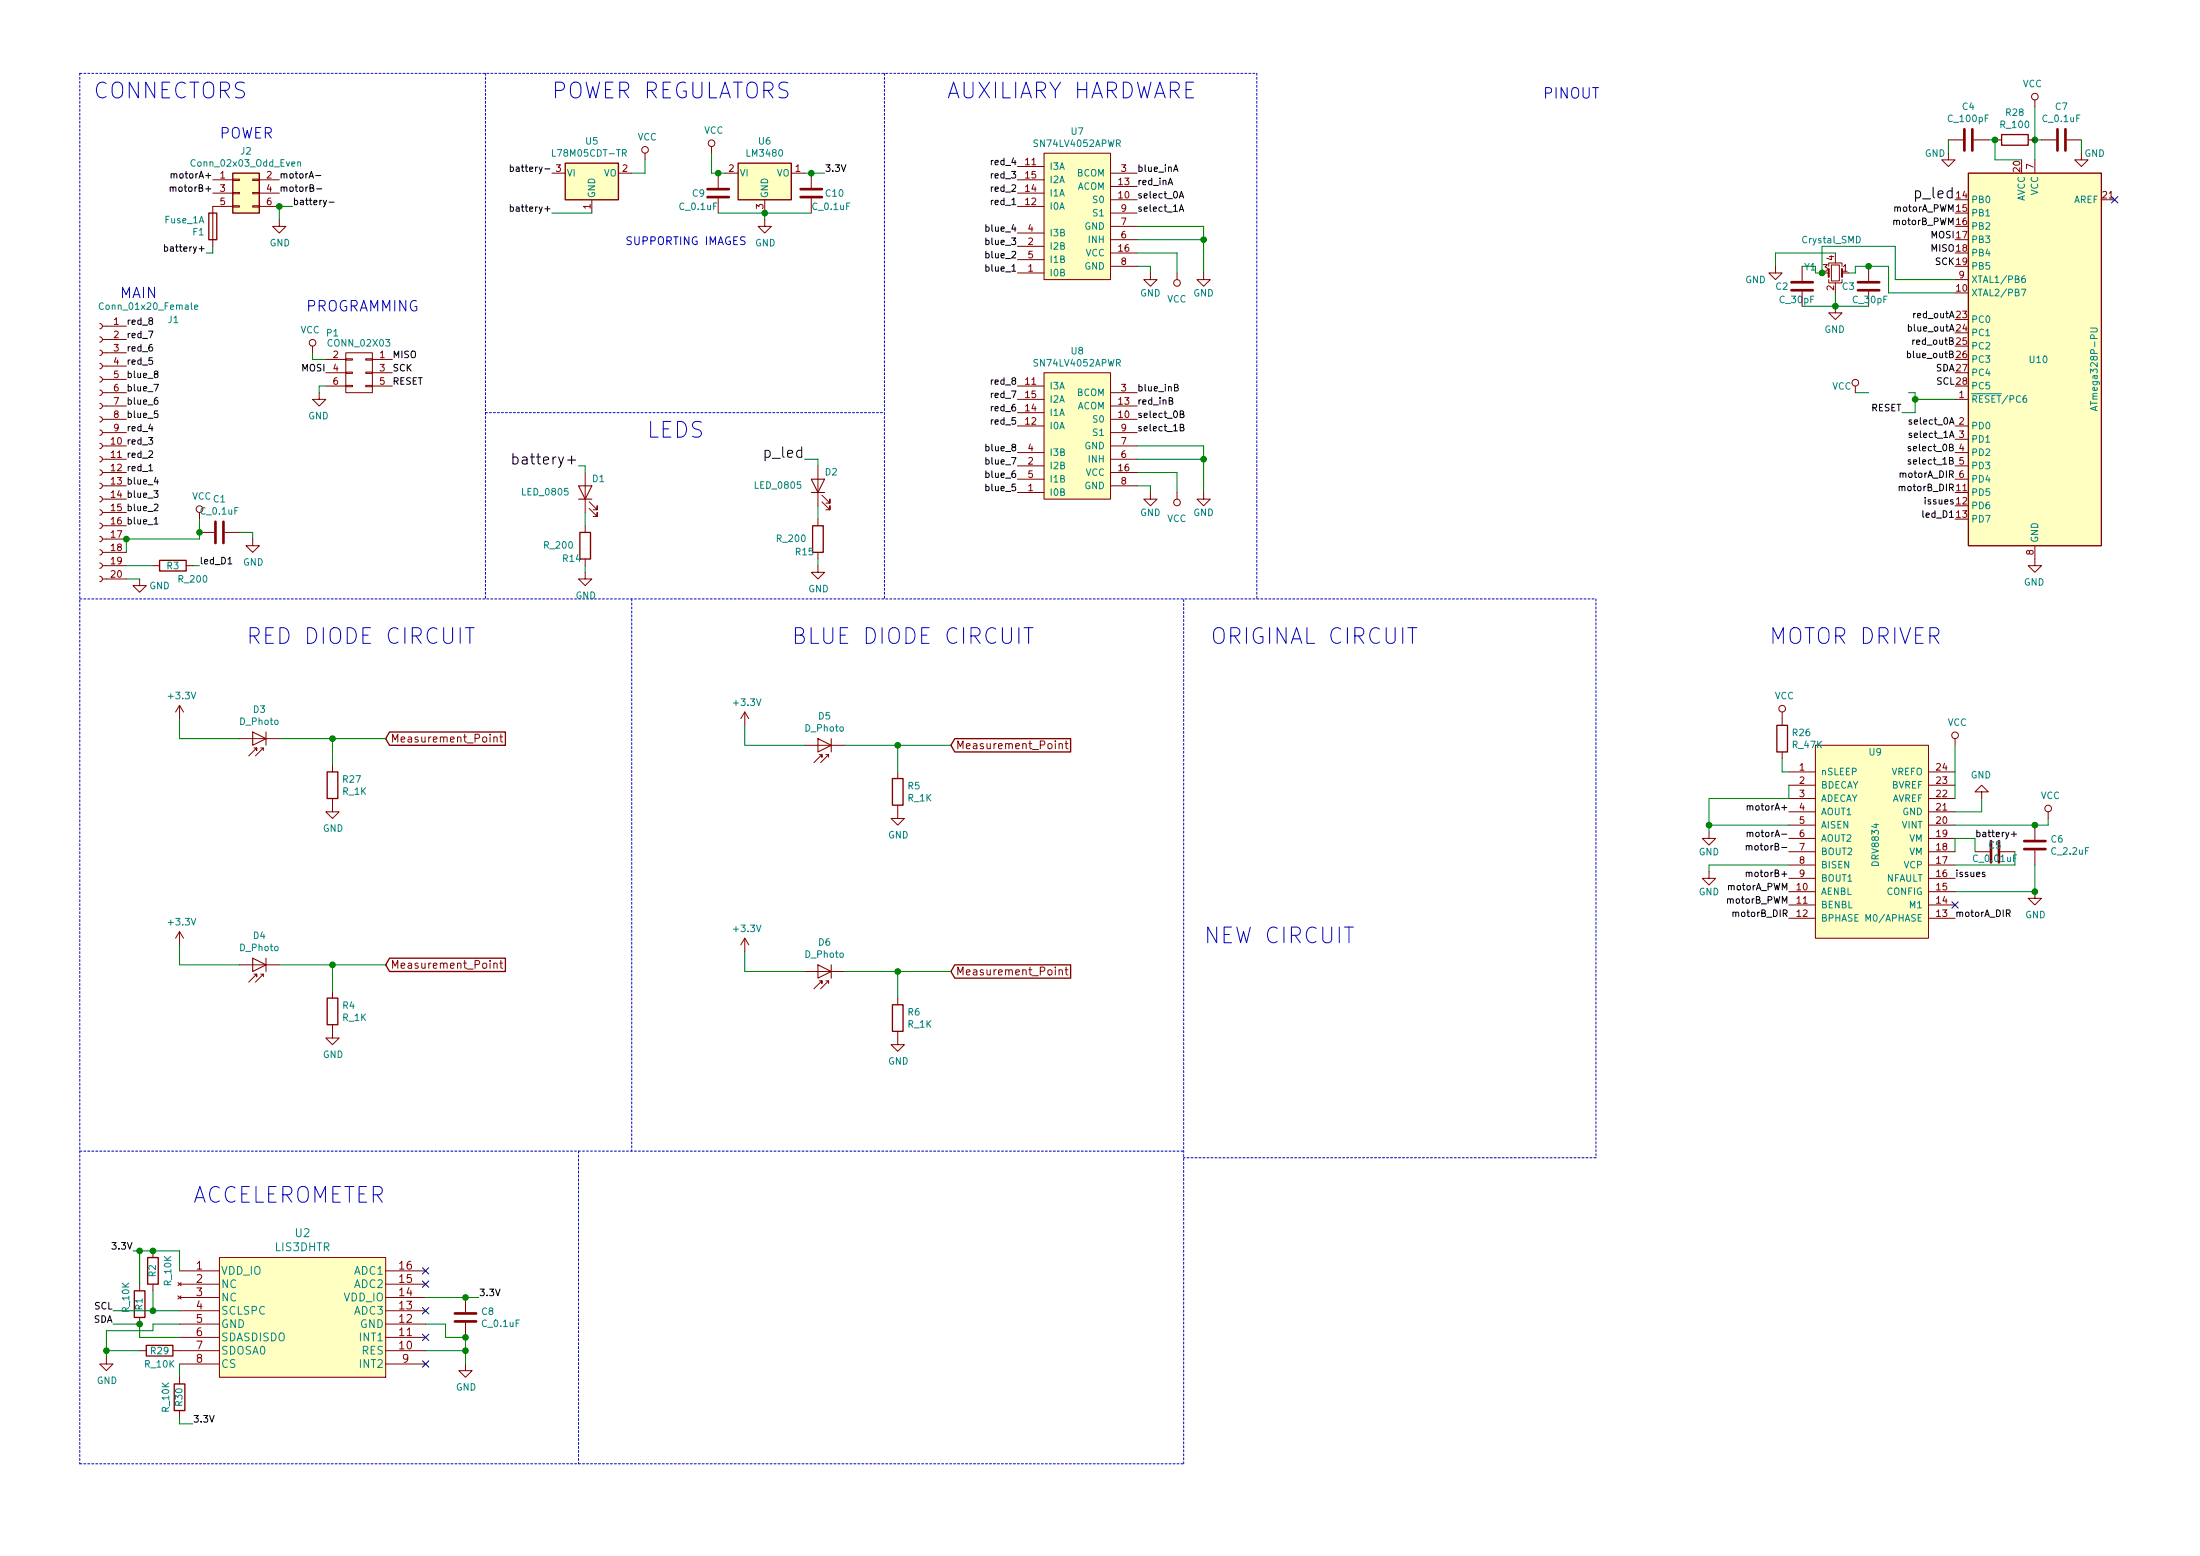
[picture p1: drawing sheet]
<svg xmlns="http://www.w3.org/2000/svg" width="420mm" height="297mm" viewBox="0 0 420 297" stroke-linecap="round" stroke-linejoin="round" font-family="sans-serif">
<g fill="#ffffc2" stroke="#ffffc2" stroke-width=".19">
<path d="M375.9 33.1h25.4v71.1h-25.4z"/>
<path d="M346.7 142.3h21.6v36.8h-21.6z"/>
<path d="M199.4 29.2h12.7v24.2h-12.7z"/>
<path d="M44.4 33.1h5.1v7.6h-5.1z"/>
<path d="M107.9 31.2h10.2v6.9h-10.2z"/>
<path d="M199.4 71.2h12.7v24.1h-12.7z"/>
<path d="M41.9 240.1h31.8v22.8h-31.8z"/>
<path d="M141 31.2h10.1v6.9h-10.1z"/>
</g>
<g fill="none" stroke="#840000" stroke-width=".25">
<path d="M44.4 33.1h5.1v7.6h-5.1zM107.9 31.2h10.2v6.9h-10.2zM141 31.2h10.1v6.9h-10.1zM375.9 33.1h25.4v71.1h-25.4zM382.3 25.7h5v2h-5zM39.9 40.7h1.5v5.1h-1.5zM30.5 107h5.1v2h-5.1zM110.7 101.6h2.1v5.1h-2.1zM155.2 100.4h2v5h-2zM74.4 139.7h22.1v2.6h-22.1l-.7-1.3zM339.3 138.5h2.1v5h-2.1zM62.5 147.4h2v5h-2z"/>
<path d="M170.4 148.6h2.1v5.1h-2.1zM182.3 141h22.2v2.5h-22.2l-.7-1.2zM62.5 190.5h2v5.1h-2zM74.4 182.9h22.1v2.6h-22.1l-.7-1.3zM170.4 191.8h2.1v5.1h-2.1zM182.3 184.2h22.2v2.5h-22.2l-.7-1.2zM25.7 246.4h2v5.1h-2zM27.9 256.8h5.1v2.1h-5.1zM28.2 240.1h2v5h-2zM33.3 264.2h2v5.1h-2z"/>
</g>
<g fill="none" stroke="#840000" stroke-width=".19">
<path d="M388.6 19.1v1.3M40.6 36.9h3.8M40.6 34.3h3.8M44.4 39.3h1.3v.2h-1.3zM44.4 36.7h1.3v.3h-1.3zM44.4 34.2h1.3v.3h-1.3zM44.4 39.4h-3.8v7.6M48.3 39.3h1.2v.2h-1.2zM48.3 36.7h1.2v.3h-1.2zM48.3 34.2h1.2v.3h-1.2zM49.5 39.4h3.8M49.5 36.9h3.8"/>
<path d="M49.5 34.3h3.8M105.4 33.1h2.5M113 38.1v2.6M118.1 33.1h2.5M123.2 29.2v1.3M135.9 28v1.2M137.2 33.1v2.8M137.2 37.9v2.8M138.4 33.1h2.6M146 38.1v2.6M151.1 33.1h2.6M154.9 33.1v2.8"/>
<path d="M154.9 37.9v2.8M194.3 31.8h5.1M194.3 39.4h5.1M194.3 36.9h5.1M194.3 34.3h5.1M199.4 29.2h12.7v24.2h-12.7zM212.1 38.1h5.1M212.1 35.6h5.1M212.1 33.1h5.1M372.1 29.2v1.3h-1.3l1.3 1.3 1.3-1.3h-1.3M372.1 26.7h2.8M376.9 26.7h2.8"/>
<path d="M381 26.7h1.3M387.3 26.7h1.3M388.6 30.5v2.6M389.9 26.7h2.8M394.7 26.7h2.8M397.5 29.2v1.3h-1.3l1.3 1.3 1.3-1.3h-1.3M53.3 41.9v1.3h1.3l-1.3 1.3-1.2-1.3h1.2M146 41.9v1.3h1.3l-1.3 1.3-1.2-1.3h1.2M194.3 52.1h5.1M194.3 47h5.1M194.3 44.5h5.1M194.3 49.6h5.1"/>
<path d="M212.1 48.3h5.1M212.1 45.8h5.1M212.1 43.2h5.1M212.1 50.8h5.1M212.1 40.7h5.1M219.7 52.1v1.3h1.3l-1.3 1.2-1.3-1.2h1.3M224.8 52.1v1.3M229.9 52.1v1.3h1.2l-1.2 1.2-1.3-1.2h1.3M339.1 50.8v1.3h-1.3l1.3 1.3 1.3-1.3h-1.3M344.2 50.8v2.8M344.2 55.7v2.8M349.2 53.4v.6h2.6v-.6"/>
<path d="M349.2 50.8v-.6h2.6v.6M349.8 50.6h1.5v3h-1.5zM350.5 58.5v1.2h-1.3l1.3 1.3 1.3-1.3h-1.3M356.9 50.8v2.8M356.9 55.7v2.8M373.4 53.4h2.5M19 79.5l.4 .2 .2 .2-.2 .5-.4 .2M19 77l.4 .1 .2 .3-.2 .4-.4 .2M19 74.5l.4 .1 .2 .3-.2 .4-.4 .2M19 71.9l.4 .1 .2 .3-.2 .5-.4 .1M19 69.4l.4 .1 .2 .3-.2 .4-.4 .2M19 66.8l.4 .2 .2 .2-.2 .5-.4 .2"/>
<path d="M19 64.3l.4 .1 .2 .3-.2 .4-.4 .2M19 61.8l.4 .1 .2 .3-.2 .4-.4 .2M19.6 77.5h4.5M19.6 75h4.5M19.6 72.4h4.5M19.6 69.9h4.5M19.6 67.3h4.5M19.6 64.8h4.5M19.6 62.3h4.5M59.7 66.1v1.2M61 75v1.2h-1.3l1.3 1.3 1.2-1.3h-1.2M62.2 68.6h3.8"/>
<path d="M62.2 71.2h3.8M62.2 73.7h3.8M66 67.3h5.1v7.7h-5.1zM66 73.6h1.3v.2h-1.3zM66 71h1.3v.3h-1.3zM66 68.5h1.3v.2h-1.3zM69.8 73.6h1.3v.2h-1.3zM69.8 71h1.3v.3h-1.3zM69.8 68.5h1.3v.2h-1.3zM71.1 68.6h3.8M71.1 71.2h3.8M71.1 73.7h3.8"/>
<path d="M194.3 76.2h5.1M194.3 73.7h5.1M194.3 78.8h5.1M199.4 71.2h12.7v24.1h-12.7zM212.1 77.5h5.1M212.1 75h5.1M354.3 73.7v1.3M373.4 76.2h2.5M19 99.9l.4 .1 .2 .3-.2 .4-.4 .2M19 97.3l.4 .1 .2 .3-.2 .5-.4 .1M19 94.8l.4 .1 .2 .3-.2 .4-.4 .2M19 92.2l.4 .2 .2 .2-.2 .5-.4 .2"/>
<path d="M19 89.7l.4 .1 .2 .3-.2 .4-.4 .2M19 87.2l.4 .1 .2 .3-.2 .4-.4 .2M19 84.6l.4 .1 .2 .3-.2 .5-.4 .1M19 82.1l.4 .1 .2 .3-.2 .4-.4 .2M19.6 97.8h4.5M19.6 95.3h4.5M19.6 92.7h4.5M19.6 90.2h4.5M19.6 87.7h4.5M19.6 85.1h4.5M19.6 82.6h4.5M19.6 80h4.5"/>
<path d="M38.1 97.8v1.3M111.8 90.2v7.6M112.5 97.1l1.5 1.5v-.8v.8h-.7M112.5 95.8l1.5 1.5v-.7v.7h-.7M156.2 88.9v7.7M156.2 99.1v1.3M157 95.8l1.5 1.5v-.7v.7h-.8M157 94.5l1.5 1.5v-.7v.7h-.8M194.3 81.3h5.1M194.3 86.4h5.1M194.3 88.9h5.1M194.3 91.5h5.1"/>
<path d="M194.3 94h5.1M212.1 92.7h5.1M212.1 90.2h5.1M212.1 87.7h5.1M212.1 85.1h5.1M212.1 82.6h5.1M212.1 80h5.1M219.7 94v1.3h1.3l-1.3 1.3-1.3-1.3h1.3M224.8 94v1.3M229.9 94v1.3h1.2l-1.2 1.3-1.3-1.3h1.3M373.4 81.3h2.5M373.4 83.9h2.5"/>
<path d="M373.4 86.4h2.5M373.4 88.9h2.5M373.4 91.5h2.5M19 110l.4 .1 .2 .3-.2 .5-.4 .1M19 107.5l.4 .1 .2 .3-.2 .4-.4 .2M19 104.9l.4 .2 .2 .2-.2 .5-.4 .2M19 102.4l.4 .1 .2 .3-.2 .4-.4 .2M19.6 108h4.5M19.6 110.5h4.5M19.6 105.4h4.5M19.6 102.9h4.5M19.6 100.4h4.5"/>
<path d="M26.7 110.5v1.3h1.2l-1.2 1.3-1.3-1.3h1.3M29.2 108h1.3M35.6 108h1.2M38.1 101.6h2.8M42.9 101.6h2.8M48.3 102.9v1.3h1.2l-1.2 1.2-1.3-1.2h1.3M111.8 109.3v1.2h1.2l-1.2 1.3-1.3-1.3h1.3M111.8 100.4v1.2M111.8 106.7v1.3M156.2 108v1.3h1.3l-1.3 1.2-1.3-1.2h1.3M156.2 105.4v1.3M388.6 104.2v3.8h-1.3l1.3 1.3 1.3-1.3h-1.3"/>
<path d="M34.3 134.7v2.5M34.3 134.7l-.8 1.2M34.3 134.7l.8 1.2M142.2 135.9l-.7 1.3M142.2 135.9v2.6M142.2 135.9l.8 1.3M340.4 135.9v2.6M45.7 141h7.6M48.5 142.8h.5v.5v-.5l-1.5 1.5M49.8 142.8h.5M50.3 143.3v-.5l-1.5 1.5M63.5 152.4v2.6h1.3l-1.3 1.2-1.3-1.2h1.3"/>
<path d="M63.5 146.1v1.3M94.3 140.8l.2-.1 .4 .1v.9M94.3 140.7v1M95.5 140.7h.5M95.7 140.2v1.3l.3 .2M153.7 142.3h7.6M156.5 144.1h.5v.5v-.5l-1.6 1.5M157.7 144.1h.5M158.2 144.6v-.5l-1.5 1.5M171.4 153.7v2.5h1.3l-1.3 1.3-1.2-1.3h1.2M171.4 147.4v1.2M202.3 142.1l.2-.2 .3 .1 .1 .9"/>
<path d="M202.3 141.9v1M203.4 141.9h.6M203.6 141.4v1.3l.4 .2M326.4 158.8v1.3h1.3l-1.3 1.2-1.3-1.2h1.3M340.4 143.5v1.3M341.6 147.4h5.1M341.6 149.9h5.1M341.6 157.5h5.1M341.6 155h5.1M341.6 152.4h5.1M346.7 142.3h21.6v36.8h-21.6zM368.3 147.4h5.1"/>
<path d="M368.3 149.9h5.1M368.3 157.5h5.1M368.3 155h5.1M368.3 152.4h5.1M373.4 141v1.3M378.5 151.2h1.2l-1.2-1.3-1.3 1.3h1.3v1.2M388.6 157.5v2.8M391.2 155v1.2M34.3 177.8v2.6M34.3 177.8l-.8 1.3M34.3 177.8l.8 1.3M142.2 179.1v2.5"/>
<path d="M142.2 179.1l-.7 1.3M142.2 179.1l.8 1.3M326.4 166.4v1.3h1.3l-1.3 1.2-1.3-1.2h1.3M341.6 170.2h5.1M341.6 172.8h5.1M341.6 175.3h5.1M341.6 167.7h5.1M341.6 165.1h5.1M341.6 162.6h5.1M341.6 160.1h5.1M368.3 170.2h5.1M368.3 172.8h5.1"/>
<path d="M368.3 175.3h5.1M368.3 167.7h5.1M368.3 165.1h5.1M368.3 162.6h5.1M368.3 160.1h5.1M377.2 162.6h2.8M382 162.6h2.8M388.6 170.2v1.3h1.3l-1.3 1.3-1.3-1.3h1.3M388.6 162.3v2.8M45.7 184.2h7.6M48.5 186h.5v.5v-.5l-1.5 1.5M49.8 186h.5"/>
<path d="M50.3 186.5v-.5l-1.5 1.5M63.5 195.6v2.6h1.3l-1.3 1.2-1.3-1.2h1.3M63.5 189.3v1.2M94.3 184l.2-.1h.4v.9M94.3 183.9v.9M95.5 183.9h.5M95.7 183.3v1.3l.3 .2M153.7 185.5h7.6M156.5 187.2h.5v.5v-.5l-1.6 1.6M157.7 187.2h.5M158.2 187.7v-.5l-1.5 1.6M171.4 196.9v2.5h1.3l-1.3 1.3-1.2-1.3h1.2"/>
<path d="M171.4 190.5v1.3M202.3 185.3l.2-.2 .3 .1 .1 .9M202.3 185.1v1M203.4 185.1h.6M203.6 184.6v1.3l.4 .2M29.2 238.8v1.3M20.3 259.1v1.3h1.3l-1.3 1.3-1.3-1.3h1.3M26.7 257.8h1.2M26.7 245.1v1.3M26.7 251.5v1.3M29.2 245.1v1.3M33 257.8h8.9"/>
<path d="M34 244.8l.6 .7M34 247.4l.6 .6M34.3 242.6h7.6M34.3 255.3h7.6M34.3 252.8h7.6M34.3 250.2h7.6M34.3 247.7h7.6M34.3 245.1h7.6M34.6 244.8l-.6 .7M34.6 247.4l-.6 .6M41.9 240.1h31.8v22.8h-31.8zM73.7 242.6h7.6"/>
<path d="M73.7 257.8h7.6M73.7 255.3h7.6M73.7 252.8h7.6M73.7 250.2h7.6M73.7 247.7h7.6M73.7 245.1h7.6M88.9 247.7v2.8M88.9 252.5v2.8M34.3 260.4h7.6M34.3 262.9v1.3M34.3 269.3v1.2M73.7 260.4h7.6"/>
<path d="M88.9 260.4v1.3h1.3l-1.3 1.2-1.3-1.2h1.3"/>
<circle cx="388.6" cy="18.5" r=".63"/>
<circle cx="123.2" cy="28.6" r=".63"/>
<circle cx="135.9" cy="27.3" r=".63"/>
<circle cx="224.8" cy="54" r=".63"/>
<circle cx="59.7" cy="65.4" r=".63"/>
<circle cx="354.3" cy="73.1" r=".63"/>
<circle cx="38.1" cy="97.2" r=".63"/>
<circle cx="224.8" cy="95.9" r=".63"/>
<circle cx="340.4" cy="135.3" r=".63"/>
<circle cx="373.4" cy="140.4" r=".63"/>
<circle cx="391.2" cy="154.3" r=".63"/>
</g>
<path d="M56.9 31l.1-.1h.4v.8M56.9 30.9v.8M105.5 28.6v1.2h.6M19.7 57.9a.6 .6 0 0 0-.8 .5 .6 .6 0 0 0 .6 .7l.2-.2M37.2 58.6l.6-.1-.1-.2-.4-.1-.1 .2v.6h.5M386.1 55.2h.8l-.5 1.3M386.7 52.7l-.4 .1-.2 .4 .1 .6 .2 .1h.3l.1-.2-.1-.5-.3-.1-.3 .3M386.9 75.5l-.3 .1a.87 .87 0 0 0 0 1.2l.4-.1v-.6l-.4-.1-.2 .3M399.3 62.6h1l.2 .3v.3l-.2 .2h-1M400.2 77.7v.6M400.5 77.6l-1.2 .4 1.2 .4M356.4 175.9v-1.3l.4 .9 .4-.9v1.3" fill="none" stroke="#008484" stroke-width=".19"/>
<g fill="none" stroke="#840000" stroke-width=".51">
<path d="M135.1 37.6h4.1M135.1 36.1h4.1M152.9 37.6h4.1M152.9 36.1h4.1M375.2 24.7v4M376.7 24.7v4M392.9 24.7v4M394.5 24.7v4M342.1 55.4h4.1M342.1 53.9h4.1M354.8 55.4h4.1M354.8 53.9h4.1"/>
<path d="M41.1 99.6v4.1M42.7 99.6v4.1M380.2 160.6v4M381.8 160.6v4M386.6 162.1h4.1M386.6 160.6h4.1M86.9 252.3h4M86.9 250.7h4"/>
</g>
<g fill="none" stroke="#008400" stroke-width=".19">
<path d="M55.9 39.4h-2.6v2.5M123.2 30.5v2.6h-2.6M135.9 29.2v3.9h2.5M153.7 33.1h3.8M372.1 26.7v2.5M379.7 26.7h1.3v3.8h5.1M388.6 20.4v10.1M388.6 26.7h1.3M397.5 26.7v2.5M40.6 47v1.3h-1.2M105.4 40.7h7.6M137.2 40.7h17.7"/>
<path d="M146 40.7v1.2M217.2 48.3h7.6v3.8M217.2 50.8h2.5v1.3M217.2 43.2h12.7v8.9M217.2 45.8h12.7M344.2 58.5h12.7M346.7 52.1h1.3v-5.1h13.9v6.4h11.5M350.5 48.3h-11.4v2.5M350.5 55.9v2.6M353.1 52.1h1.2v-1.3h6.4v5.1h12.7M59.7 67.3v1.3h2.5M62.2 73.7h-1.2v1.3"/>
<path d="M354.3 75h2.6M364.5 75h1.3v3.8h-2.6M365.8 76.2h7.6M38.1 99.1v3.8h-14v2.5M110.5 88.9h1.3v1.3M111.8 97.8v2.6M153.7 87.7h2.5v1.2M156.2 96.6v2.5M217.2 92.7h2.5v1.3M217.2 90.2h7.6v3.8M217.2 85.1h12.7v8.9M217.2 87.7h12.7"/>
<path d="M24.1 110.5h2.6M24.1 108h5.1M36.8 108h1.3M45.7 101.6h2.6v1.3M111.8 108v1.3M156.2 106.7v1.3M34.3 137.2v3.8h11.4M142.2 138.5v3.8h11.5M53.3 141h20.4M63.5 141v5.1M161.3 142.3h20.3M171.4 142.3v5.1"/>
<path d="M326.4 157.5h15.2M340.4 144.8v2.6h1.2M341.6 149.9v2.5h-15.2v6.4M373.4 142.3v10.1M378.5 152.4v2.6h-5.1M391.2 156.2v1.3h-17.8M341.6 165.1h-15.2v1.3M373.4 162.6v-2.5h3.8v2.5M384.8 162.6v2.5h-11.4M388.6 165.1v5.1h-15.2M34.3 180.4v3.8h11.4M53.3 184.2h20.4"/>
<path d="M63.5 184.2v5.1M142.2 181.6v3.9h11.5M161.3 185.5h20.3M171.4 185.5v5M25.4 238.8h8.9v3.8M26.7 238.8v6.3M20.3 257.8h6.4M21.6 250.2h12.7M21.6 252.8h5.1v2.5h7.6M29.2 246.4v3.8M34.3 252.8h-5.1v1.2h-8.9v5.1M81.3 252.8h3.8v2.5h3.8v5.1"/>
<path d="M81.3 257.8h7.6M81.3 247.7h10.1M34.3 260.4v2.5M34.3 270.5v1.3h2.5"/>
</g>
<g fill="#008400" stroke="#008400" stroke-width=".25">
<circle cx="388.6" cy="26.7" r=".51"/>
<circle cx="381" cy="26.7" r=".51"/>
<circle cx="365.8" cy="76.2" r=".51"/>
<circle cx="348" cy="52.1" r=".51"/>
<circle cx="356.9" cy="50.8" r=".51"/>
<circle cx="350.5" cy="58.5" r=".51"/>
<circle cx="388.6" cy="157.5" r=".51"/>
<circle cx="388.6" cy="170.2" r=".51"/>
<circle cx="229.9" cy="45.8" r=".51"/>
<circle cx="326.4" cy="157.5" r=".51"/>
<circle cx="53.3" cy="39.4" r=".51"/>
<circle cx="229.9" cy="87.7" r=".51"/>
<circle cx="24.1" cy="102.9" r=".51"/>
<circle cx="38.1" cy="101.6" r=".51"/>
<circle cx="29.2" cy="238.8" r=".51"/>
<circle cx="29.2" cy="250.2" r=".51"/>
<circle cx="26.7" cy="252.8" r=".51"/>
<circle cx="26.7" cy="238.8" r=".51"/>
<circle cx="20.3" cy="257.8" r=".51"/>
<circle cx="88.9" cy="247.7" r=".51"/>
<circle cx="88.9" cy="255.3" r=".51"/>
<circle cx="88.9" cy="257.8" r=".51"/>
<circle cx="137.2" cy="33.1" r=".51"/>
<circle cx="154.9" cy="33.1" r=".51"/>
<circle cx="146" cy="40.7" r=".51"/>
<circle cx="63.5" cy="141" r=".51"/>
<circle cx="63.5" cy="184.2" r=".51"/>
<circle cx="171.5" cy="142.3" r=".51"/>
<circle cx="171.5" cy="185.5" r=".51"/>
</g>
<path d="M349.2 51.3v1.6M351.8 51.3v1.6" fill="none" stroke="#840000" stroke-width=".38"/>
<g fill="none" stroke="#000" stroke-width=".19">
<path d="M32.5 35.8l.2-.1h.3v.8M32.5 35.7v.8M32.7 33.3l.2-.1h.3v.8M32.7 33.2v.8M60.3 33.5h1M60.5 36.1h.9M62.8 38.6h1M97.5 39.6l.3-.1 .3 .2-.2 .6h-.4M97.5 31.9h.3l.3 .2-.2 .6h-.4M97.5 31.5v1.2M97.5 39.1v1.2M223.1 35.3l.4-1.3 .5 1.3"/>
<path d="M224.1 32.7l.5-1.2 .4 1.2M224.3 32.4h.6M225.2 37.8l.4-1.3 .5 1.3M225.3 40h.6M225.3 37.5h.6M31.4 47.2l.4-.1 .2 .3-.1 .5h-.5M31.4 46.7v1.3M225.2 40.3l.4-1.2 .5 1.2M29.4 73.4h.9l-.6 1.2M29.7 71.4l-.2-.1v-.3l.4-.2 .2 .2v.3l-.5 .1-.1 .2v.3l.2 .2h.2l.3-.2-.1-.4-.2-.1M30 75.9l-.3 .1a.87 .87 0 0 0 0 1.2l.4-.2v-.5l-.4-.1-.2 .2M30.1 78.4h-.6v.7l.1-.2 .5 .2v.5l-.2 .1-.4-.1"/>
<path d="M223.3 76.5h.5l.2-.2-.1-.3-.6-.1v1.3h.5l.2-.2v-.3l-.3-.2M224.3 74l.6-.1v-.4l-.6-.1v1.2h.5l.2-.2v-.2l-.3-.2M225.4 79.1l.5-.1 .1-.4-.6-.2v1.3h.5l.2-.2v-.2l-.3-.2M28.4 89.9h.8M29.4 93.7h.8l-.4 .5 .3 .1v.5l-.2 .2-.5-.2M29.5 99.1l.3-.3v1.2M29.5 96.4l.4-.2 .3 .4-.8 .9h.8M29.8 91.1l-.3 .9h.8M30 91.6v.8M98 87.3l.6-.1 .3 .4v.6l-.1 .3-.2 .1-.6-.1M98 86.6v2M225.4 81.6l.5-.1 .1-.4-.6-.1v1.3h.5l.2-.3v-.2l-.3-.2"/>
<path d="M364.9 87.8h-.3l-.2 .1 .1 .2 .4 .2v.3h-.5M364.9 85.3l-.3-.1-.2 .2 .1 .2 .4 .1v.3h-.5M29.5 100h.7M43.5 107.7h.8M333.7 153.9l.2-.1 .3 .1v.7M333.7 159l.2-.1h.3v.8M333.7 153.8v.8M333.7 158.9v.8M334.2 159.1l.2-.2h.3l.1 .8M384.1 159.2h1M384.6 158.8v.9M333.5 166.6l.2-.1 .3 .1v.7"/>
<path d="M333.5 161.6l.2-.2 .3 .1v.8M333.5 161.4v.9M333.5 166.5v.8M334 161.6l.2-.2 .3 .1 .1 .8M379.1 166.6l-.3-.1-.2 .2v.2l.5 .1v.3h-.5M383.2 174.4l.6-.1v-.5l-.6-.1v1.3M383.5 174.4l.4 .6"/>
</g>
<path d="M88.9 119.8h1.7M89.7 119.8v3M195.6 119.8h1.7M196.4 119.8v3M268.9 119.8h1.7" fill="none" stroke="#0000c2" stroke-width=".19"/>
<g fill="none" stroke="#0000c2" stroke-width=".19" stroke-dasharray=".4 .4">
<path d="M15.2 14h224.8M15.2 14v265.4M92.7 14v100.3M168.9 14v100.3M240 14v100.3M92.7 78.8h76.2M15.2 114.3h289.6M120.6 114.3v105.4M304.8 114.3v106.7M15.2 219.7h210.9M110.5 219.7v59.7M304.8 221h-78.7"/>
<path d="M15.2 279.4h210.9M226.1 279.4v-165.1"/>
</g>
<path d="M110.5 92.7h2.5l-1.2 2.6zM110.5 95.3h2.5M154.9 91.5h2.6l-1.3 2.5zM154.9 94h2.6M48.3 139.7l2.5 1.3-2.5 1.3zM50.8 139.7v2.6M156.2 141l2.5 1.3-2.5 1.2zM158.7 141v2.5M48.3 182.9l2.5 1.3-2.5 1.3zM50.8 182.9v2.6M156.2 184.2l2.5 1.3-2.5 1.2zM158.7 184.2v2.5" fill="none" stroke="#840000" stroke-width=".2"/>
<g fill="none" stroke="#000084" stroke-width=".19">
<path d="M403.3 37.5l1.2 1.2M404.5 37.5l-1.2 1.2M372.8 172.1l1.2 1.3M374 172.1l-1.2 1.3M80.7 254.7l1.2 1.2M80.7 259.8l1.2 1.2M80.7 249.6l1.2 1.2M80.7 242l1.2 1.2M80.7 244.5l1.2 1.3M81.9 254.7l-1.2 1.2M81.9 259.8l-1.2 1.2M81.9 249.6l-1.2 1.2"/>
<path d="M81.9 242l-1.2 1.2M81.9 244.5l-1.2 1.3"/>
</g>
<g font-size="4.2" fill="#0000c2">
<text x="17.8" y="18.8">CONNECTORS</text>
<text x="105" y="18.8">POWER REGULATORS</text>
<text x="180.1" y="18.8">AUXILIARY HARDWARE</text>
<text x="123.5" y="83.6">LEDS</text>
<text x="47" y="123">RED DIODE CIRCUIT</text>
<text x="151.1" y="123">BLUE DIODE CIRCUIT</text>
<text x="231.1" y="123">ORIGINAL CIRCUIT</text>
<text x="337.8" y="123">MOTOR DRIVER</text>
<text x="229.9" y="180.1">NEW CIRCUIT</text>
<text x="36.8" y="229.7">ACCELEROMETER</text>
</g>
<g font-size="2.8" fill="#0000c2">
<text x="294.6" y="18.8">PINOUT</text>
<text x="41.9" y="26.5">POWER</text>
<text x="22.9" y="56.9">MAIN</text>
<text x="58.4" y="59.5">PROGRAMMING</text>
</g>
<g font-size="2.8">
<text x="366.1" y="37.9">p_led</text>
<text x="99.5" y="88.7">battery+</text>
<text x="146.4" y="87.4">p_led</text>
</g>
<text font-size="2.1" fill="#0000c2" x="119.4" y="46.8">SUPPORTING IMAGES</text>
<g font-size="2.1" fill="#840000">
<text x="74.5" y="141.7">Measurement_Point</text>
<text x="182.5" y="143">Measurement_Point</text>
<text x="74.5" y="184.9">Measurement_Point</text>
<text x="182.5" y="186.2">Measurement_Point</text>
<text x="37.5" y="242.4">1</text>
<text x="37.5" y="244.9">2</text>
<text x="76.3" y="244.9">15</text>
<text x="76.3" y="242.4">16</text>
<text x="37.5" y="247.4">3</text>
<text x="37.5" y="250">4</text>
<text x="76.3" y="250">13</text>
<text x="76.3" y="247.4">14</text>
<text x="37.5" y="252.5">5</text>
<text x="37.5" y="255.1">6</text>
<text x="37.5" y="257.6">7</text>
<text x="76.3" y="257.6">10</text>
<text x="76.3" y="255.1">11</text>
<text x="76.3" y="252.5">12</text>
<text x="37.5" y="260.1">8</text>
<text x="76.9" y="260.1">9</text>
</g>
<g font-size="2.1" fill="#008484">
<text x="52.6" y="238.8">LIS3DHTR</text>
<text x="56.4" y="236.2">U2</text>
<text x="42.2" y="243.3">VDD_IO</text>
<text x="42.2" y="245.9">NC</text>
<text x="67.7" y="245.9">ADC2</text>
<text x="67.7" y="243.3">ADC1</text>
<text x="42.2" y="248.4">NC</text>
<text x="42.2" y="251">SCLSPC</text>
<text x="65.6" y="248.4">VDD_IO</text>
<text x="67.7" y="251">ADC3</text>
<text x="42.2" y="253.5">GND</text>
<text x="42.2" y="256">SDASDISDO</text>
<text x="68.8" y="253.5">GND</text>
<text x="68.9" y="256">INT1</text>
<text x="42.2" y="258.6">SDOSA0</text>
<text x="42.2" y="261.1">CS</text>
<text x="68.9" y="261.1">INT2</text>
<text x="69.1" y="258.6">RES</text>
</g>
<g font-size="1.8" fill="#008484">
<text x="386.3" y="16.6">VCC</text>
<text x="372.2" y="23.3">C_100pF</text>
<text x="374.8" y="21">C4</text>
<text x="383.2" y="22.1">R28</text>
<text x="390.2" y="23.3">C_0.1uF</text>
<text x="392.6" y="21">C7</text>
<text x="46" y="29.5">J2</text>
<text x="106.2" y="29.9">L78M05CDT-TR</text>
<text x="111.9" y="27.6">U5</text>
<text x="121.8" y="26.8">VCC</text>
<text x="134.5" y="25.5">VCC</text>
<text x="142.8" y="29.9">LM3480</text>
<text x="144.9" y="27.6">U6</text>
<text x="197.7" y="28.1">SN74LV4052APWR</text>
<text x="204.6" y="25.7">U7</text>
<text x="367.6" y="29.9">GND</text>
<text x="382.2" y="24.4">R_100</text>
<text x="398.1" y="29.9">GND</text>
<text x="36.9" y="31.8">Conn_02x03_Odd_Even</text>
<text x="108.2" y="33.7">VI</text>
<text x="115.3" y="33.7">VO</text>
<text x="141.2" y="33.7">VI</text>
<text x="148.3" y="33.7">VO</text>
<text x="200.4" y="32.4">I3A</text>
<text x="200.4" y="35">I2A</text>
<text x="205.7" y="33.7">BCOM</text>
<text x="113.7" y="37.9" transform="rotate(-90 113.7 37.9)">GND</text>
<text x="129.9" y="40.1">C_0.1uF</text>
<text x="132.3" y="37.6">C9</text>
<text x="146.7" y="37.9" transform="rotate(-90 146.7 37.9)">GND</text>
<text x="155.3" y="40.1">C_0.1uF</text>
<text x="157.8" y="37.6">C10</text>
<text x="200.4" y="40">I0A</text>
<text x="200.4" y="37.5">I1A</text>
<text x="205.7" y="36.2">ACOM</text>
<text x="208.9" y="38.8">S0</text>
<text x="208.9" y="41.3">S1</text>
<text x="376.4" y="38.8">PB0</text>
<text x="376.4" y="41.3">PB1</text>
<text x="386.7" y="38.6" transform="rotate(-90 386.7 38.6)">AVCC</text>
<text x="389.3" y="37.3" transform="rotate(-90 389.3 37.3)">VCC</text>
<text x="396" y="38.8">AREF</text>
<text x="31.5" y="42.6">Fuse_1A</text>
<text x="36.9" y="44.9">F1</text>
<text x="51.5" y="47">GND</text>
<text x="144.2" y="47">GND</text>
<text x="200.4" y="47.7">I2B</text>
<text x="200.4" y="45.1">I3B</text>
<text x="207.1" y="43.9">GND</text>
<text x="208" y="46.4">INH</text>
<text x="344.3" y="46.4">Crystal_SMD</text>
<text x="376.4" y="43.9">PB2</text>
<text x="376.4" y="46.4">PB3</text>
<text x="200.4" y="52.7">I0B</text>
<text x="200.4" y="50.2">I1B</text>
<text x="207.1" y="51.5">GND</text>
<text x="207.3" y="48.9">VCC</text>
<text x="376.4" y="48.9">PB4</text>
<text x="376.4" y="51.5">PB5</text>
<text x="19.6" y="59.1">Conn_01x20_Female</text>
<text x="217.8" y="56.6">GND</text>
<text x="222.9" y="57.7">VCC</text>
<text x="227.9" y="56.6">GND</text>
<text x="333.3" y="54.1">GND</text>
<text x="339.2" y="55.3">C2</text>
<text x="340" y="57.9">C_30pF</text>
<text x="351.9" y="55.3">C3</text>
<text x="353.9" y="57.9">C_30pF</text>
<text x="376.4" y="56.6">XTAL2/PB7</text>
<text x="376.4" y="54">XTAL1/PB6</text>
<text x="32.2" y="61.7">J1</text>
<text x="57.4" y="63.6">VCC</text>
<text x="62.4" y="64.2">P1</text>
<text x="348.4" y="63.5">GND</text>
<text x="376.4" y="61.6">PC0</text>
<text x="376.4" y="64.2">PC1</text>
<text x="62.9" y="66.2">CONN_02X03</text>
<text x="197.7" y="70">SN74LV4052APWR</text>
<text x="204.6" y="67.7">U8</text>
<text x="376.4" y="66.7">PC2</text>
<text x="376.4" y="69.3">PC3</text>
<text x="376.4" y="71.8">PC4</text>
<text x="387.7" y="69.3">U10</text>
<text x="200.4" y="74.3">I3A</text>
<text x="200.4" y="76.9">I2A</text>
<text x="205.7" y="75.6">BCOM</text>
<text x="349.9" y="74.4">VCC</text>
<text x="376.4" y="76.9">RESET/PC6</text>
<text x="376.4" y="74.3">PC5</text>
<text x="400.6" y="77.5" transform="rotate(-90 400.6 77.5)">ATmega328P-PU</text>
<text x="58.9" y="80">GND</text>
<text x="200.4" y="82">I0A</text>
<text x="200.4" y="79.4">I1A</text>
<text x="205.7" y="78.1">ACOM</text>
<text x="208.9" y="80.7">S0</text>
<text x="208.9" y="83.2">S1</text>
<text x="376.4" y="82">PD0</text>
<text x="200.4" y="89.6">I2B</text>
<text x="200.4" y="87">I3B</text>
<text x="207.1" y="85.8">GND</text>
<text x="208" y="88.3">INH</text>
<text x="376.4" y="84.5">PD1</text>
<text x="376.4" y="87">PD2</text>
<text x="376.4" y="89.6">PD3</text>
<text x="36.7" y="95.4">VCC</text>
<text x="40.8" y="95.9">C1</text>
<text x="99.9" y="94.6">LED_0805</text>
<text x="113.2" y="92">D1</text>
<text x="144.4" y="93.3">LED_0805</text>
<text x="157.6" y="90.8">D2</text>
<text x="200.4" y="94.7">I0B</text>
<text x="200.4" y="92.1">I1B</text>
<text x="207.1" y="93.4">GND</text>
<text x="207.3" y="90.8">VCC</text>
<text x="376.4" y="94.7">PD5</text>
<text x="376.4" y="92.1">PD4</text>
<text x="38.5" y="98.2">C_0.1uF</text>
<text x="217.8" y="98.5">GND</text>
<text x="222.9" y="99.7">VCC</text>
<text x="227.9" y="98.5">GND</text>
<text x="376.4" y="97.2">PD6</text>
<text x="376.4" y="99.7">PD7</text>
<text x="46.4" y="108">GND</text>
<text x="104.1" y="104.7">R_200</text>
<text x="107.6" y="107.3">R14</text>
<text x="148.5" y="103.5">R_200</text>
<text x="152" y="106">R15</text>
<text x="389.3" y="103.7" transform="rotate(-90 389.3 103.7)">GND</text>
<text x="28.5" y="112.5">GND</text>
<text x="31.9" y="108.7">R3</text>
<text x="34.2" y="111.2">R_200</text>
<text x="154.4" y="113.1">GND</text>
<text x="386.5" y="111.8">GND</text>
<text x="109.9" y="114.3">GND</text>
<text x="32.3" y="133.5">+3.3V</text>
<text x="48.4" y="136.1">D3</text>
<text x="140.3" y="134.8">+3.3V</text>
<text x="156.4" y="137.3">D5</text>
<text x="338.9" y="133.5">VCC</text>
<text x="45.9" y="138.4">D_Photo</text>
<text x="153.8" y="139.7">D_Photo</text>
<text x="342.4" y="140.5">R26</text>
<text x="342.4" y="142.8">R_47K</text>
<text x="372" y="138.6">VCC</text>
<text x="65.6" y="149.4">R27</text>
<text x="347.7" y="148">nSLEEP</text>
<text x="357" y="144.2">U9</text>
<text x="361.2" y="148">VREFO</text>
<text x="376.4" y="148.6">GND</text>
<text x="65.5" y="151.7">R_1K</text>
<text x="173.4" y="153">R_1K</text>
<text x="173.4" y="150.7">R5</text>
<text x="347.7" y="150.5">BDECAY</text>
<text x="347.7" y="153.1">ADECAY</text>
<text x="347.7" y="155.6">AOUT1</text>
<text x="361.3" y="153.1">AVREF</text>
<text x="361.3" y="150.5">BVREF</text>
<text x="363.3" y="155.6">GND</text>
<text x="389.7" y="152.5">VCC</text>
<text x="61.7" y="158.8">GND</text>
<text x="169.6" y="160.1">GND</text>
<text x="347.7" y="158.2">AISEN</text>
<text x="347.7" y="160.7">AOUT2</text>
<text x="363.2" y="158.2">VINT</text>
<text x="364.6" y="160.7">VM</text>
<text x="391.7" y="160.8">C6</text>
<text x="324.4" y="163.3">GND</text>
<text x="347.7" y="163.2">BOUT2</text>
<text x="347.7" y="165.8">BISEN</text>
<text x="358.8" y="165.1" transform="rotate(-90 358.8 165.1)">DRV8834</text>
<text x="363.7" y="165.8">VCP</text>
<text x="364.6" y="163.2">VM</text>
<text x="377.1" y="164.6">C_0.01uF</text>
<text x="379.9" y="162">C5</text>
<text x="391.9" y="163.2">C_2.2uF</text>
<text x="324.4" y="170.9">GND</text>
<text x="347.7" y="170.9">AENBL</text>
<text x="347.7" y="173.4">BENBL</text>
<text x="347.7" y="168.3">BOUT1</text>
<text x="360.2" y="168.3">NFAULT</text>
<text x="360.4" y="170.9">CONFIG</text>
<text x="364.8" y="173.4">M1</text>
<text x="32.3" y="176.7">+3.3V</text>
<text x="48.4" y="179.3">D4</text>
<text x="140.3" y="177.9">+3.3V</text>
<text x="347.7" y="175.9">BPHASE</text>
<text x="357" y="175.9">M0/APHASE</text>
<text x="386.8" y="175.3">GND</text>
<text x="45.9" y="181.6">D_Photo</text>
<text x="153.8" y="182.8">D_Photo</text>
<text x="156.4" y="180.5">D6</text>
<text x="65.5" y="194.9">R_1K</text>
<text x="65.5" y="192.6">R4</text>
<text x="173.4" y="196.2">R_1K</text>
<text x="173.4" y="193.9">R6</text>
<text x="61.7" y="202">GND</text>
<text x="169.6" y="203.2">GND</text>
<text x="29.8" y="243.7" transform="rotate(-90 29.8 243.7)">R2</text>
<text x="32.7" y="245.3" transform="rotate(-90 32.7 245.3)">R_10K</text>
<text x="24.7" y="250.4" transform="rotate(-90 24.7 250.4)">R_10K</text>
<text x="27.2" y="250.1" transform="rotate(-90 27.2 250.1)">R1</text>
<text x="92" y="251">C8</text>
<text x="92.2" y="253.3">C_0.1uF</text>
<text x="27.7" y="261.1">R_10K</text>
<text x="28.9" y="258.5">R29</text>
<text x="18.5" y="264.2">GND</text>
<text x="32.3" y="269.5" transform="rotate(-90 32.3 269.5)">R_10K</text>
<text x="34.8" y="268.4" transform="rotate(-90 34.8 268.4)">R30</text>
<text x="87.1" y="265.5">GND</text>
</g>
<g font-size="1.8">
<text x="33.3" y="34.1">motorA+</text>
<text x="53.3" y="34.1">motorA-</text>
<text x="98.9" y="32.8">battery-</text>
<text x="157.5" y="32.8">3.3V</text>
<text x="189.6" y="34.1">red_3</text>
<text x="189.6" y="31.5">red_4</text>
<text x="217.2" y="35.3">red_inA</text>
<text x="217.2" y="32.8">blue_inA</text>
<text x="33.3" y="36.6">motorB+</text>
<text x="53.3" y="36.6">motorB-</text>
<text x="55.9" y="39.2">battery-</text>
<text x="98.5" y="40.4">battery+</text>
<text x="189.6" y="39.2">red_1</text>
<text x="189.6" y="36.6">red_2</text>
<text x="217.2" y="40.4">select_1A</text>
<text x="217.2" y="37.9">select_0A</text>
<text x="361.8" y="40.4">motorA_PWM 15</text>
<text x="188.7" y="46.8">blue_3</text>
<text x="188.7" y="44.2">blue_4</text>
<text x="361.8" y="43">motorB_PWM 16</text>
<text x="368.9" y="45.5">MOSI 17</text>
<text x="32.4" y="48">battery+</text>
<text x="188.7" y="51.9">blue_1</text>
<text x="188.7" y="49.3">blue_2</text>
<text x="368.9" y="48">MISO 18</text>
<text x="369.6" y="50.6">SCK 19</text>
<text x="24.1" y="62">red_8</text>
<text x="24.1" y="64.6">red_7</text>
<text x="364.7" y="63.3">blue_outA 24</text>
<text x="365.6" y="60.7">red_outA 23</text>
<text x="365.6" y="65.8">red_outB 25</text>
<text x="24.1" y="67.1">red_6</text>
<text x="24.1" y="69.6">red_5</text>
<text x="57.7" y="70.9">MOSI</text>
<text x="74.9" y="68.4">MISO</text>
<text x="74.9" y="70.9">SCK</text>
<text x="364.7" y="68.4">blue_outB 26</text>
<text x="369.6" y="70.9">SDA 27</text>
<text x="24.1" y="77.3">blue_6</text>
<text x="24.1" y="74.7">blue_7</text>
<text x="24.1" y="72.2">blue_8</text>
<text x="74.9" y="73.4">RESET</text>
<text x="189.6" y="73.4">red_8</text>
<text x="189.6" y="76">red_7</text>
<text x="217.2" y="77.3">red_inB</text>
<text x="217.2" y="74.7">blue_inB</text>
<text x="369.8" y="73.4">SCL 28</text>
<text x="24.1" y="82.3">red_4</text>
<text x="24.1" y="79.8">blue_5</text>
<text x="189.6" y="78.5">red_6</text>
<text x="189.6" y="81.1">red_5</text>
<text x="217.2" y="82.3">select_1B</text>
<text x="217.2" y="79.8">select_0B</text>
<text x="357.3" y="78.5">RESET</text>
<text x="365.1" y="83.6">select_1A</text>
<text x="365.1" y="81.1">select_0A</text>
<text x="21.3" y="84.9">10 red_3</text>
<text x="21.3" y="87.4">11 red_2</text>
<text x="21.3" y="90">12 red_1</text>
<text x="188.7" y="88.7">blue_7</text>
<text x="188.7" y="86.1">blue_8</text>
<text x="365.1" y="88.7">select_1B</text>
<text x="365.1" y="86.1">select_0B</text>
<text x="188.7" y="93.8">blue_5</text>
<text x="188.7" y="91.2">blue_6</text>
<text x="363.1" y="91.2">motorA_DIR</text>
<text x="363.1" y="93.8">motorB_DIR 11</text>
<text x="367.6" y="98.8">led_D1</text>
<text x="367.9" y="96.3">issues 12</text>
<text x="38.1" y="107.7">led_D1</text>
<text x="334.3" y="154.7">motorA+</text>
<text x="334.7" y="159.8">motorA-</text>
<text x="377.2" y="159.8">battery+</text>
<text x="334.3" y="167.4">motorB+</text>
<text x="334.7" y="162.3">motorB-</text>
<text x="373.4" y="167.4">issues</text>
<text x="330" y="170">motorA_PWM</text>
<text x="330" y="172.5">motorB_PWM</text>
<text x="331.3" y="175">motorB_DIR</text>
<text x="373.4" y="175">motorA_DIR</text>
<text x="21.8" y="238.5">3.3V</text>
<text x="18.1" y="250">SCL</text>
<text x="91.4" y="247.4">3.3V</text>
<text x="17.9" y="252.5">SDA</text>
<text x="36.8" y="271.6">3.3V</text>
</g>
<g font-size="1.8" fill="#840000">
<text x="42.1" y="34.1">1</text>
<text x="51" y="34.1">2</text>
<text x="106.2" y="32.8">3</text>
<text x="118.9" y="32.8">2</text>
<text x="139.2" y="32.8">2</text>
<text x="151.9" y="32.8">1</text>
<text x="195.9" y="31.5">11</text>
<text x="195.9" y="34.1">15</text>
<text x="213.7" y="35.3">13</text>
<text x="214.1" y="32.8">3</text>
<text x="385.8" y="32.8" transform="rotate(-90 385.8 32.8)">20</text>
<text x="388.4" y="32.3" transform="rotate(-90 388.4 32.3)">7</text>
<text x="42.1" y="36.6">3</text>
<text x="42.1" y="39.2">5</text>
<text x="51" y="36.6">4</text>
<text x="51" y="39.2">6</text>
<text x="112.8" y="39.9" transform="rotate(-90 112.8 39.9)">1</text>
<text x="145.8" y="39.9" transform="rotate(-90 145.8 39.9)">3</text>
<text x="195.9" y="39.2">12</text>
<text x="195.9" y="36.6">14</text>
<text x="213.7" y="37.9">10</text>
<text x="214.1" y="40.4">9</text>
<text x="373.7" y="37.9">14</text>
<text x="401.6" y="37.9">21</text>
<text x="196.4" y="46.8">2</text>
<text x="196.4" y="44.2">4</text>
<text x="214.1" y="45.5">6</text>
<text x="214.1" y="43">7</text>
<text x="196.4" y="51.9">1</text>
<text x="196.4" y="49.3">5</text>
<text x="213.7" y="48">16</text>
<text x="214.1" y="50.6">8</text>
<text x="348.1" y="51.9">3</text>
<text x="350.3" y="49.7" transform="rotate(-90 350.3 49.7)">4</text>
<text x="351.9" y="51.9">1</text>
<text x="374.2" y="53.1">9</text>
<text x="350.3" y="55.4" transform="rotate(-90 350.3 55.4)">2</text>
<text x="373.7" y="55.7">10</text>
<text x="21.7" y="62">1</text>
<text x="21.7" y="64.6">2</text>
<text x="21.7" y="67.1">3</text>
<text x="21.7" y="69.6">4</text>
<text x="63.7" y="68.4">2</text>
<text x="63.7" y="70.9">4</text>
<text x="72.5" y="68.4">1</text>
<text x="72.5" y="70.9">3</text>
<text x="21.7" y="72.2">5</text>
<text x="21.7" y="74.7">6</text>
<text x="21.7" y="77.3">7</text>
<text x="63.7" y="73.4">6</text>
<text x="72.5" y="73.4">5</text>
<text x="195.9" y="73.4">11</text>
<text x="195.9" y="76">15</text>
<text x="213.7" y="77.3">13</text>
<text x="214.1" y="74.7">3</text>
<text x="374.2" y="76">1</text>
<text x="21.7" y="79.8">8</text>
<text x="21.7" y="82.3">9</text>
<text x="195.9" y="81.1">12</text>
<text x="195.9" y="78.5">14</text>
<text x="213.7" y="79.8">10</text>
<text x="214.1" y="82.3">9</text>
<text x="374.2" y="81.1">2</text>
<text x="374.2" y="83.6">3</text>
<text x="196.4" y="88.7">2</text>
<text x="196.4" y="86.1">4</text>
<text x="213.7" y="90">16</text>
<text x="214.1" y="87.4">6</text>
<text x="214.1" y="84.9">7</text>
<text x="374.2" y="86.1">4</text>
<text x="374.2" y="88.7">5</text>
<text x="21.3" y="92.5">13 blue_4</text>
<text x="21.3" y="95">14 blue_3</text>
<text x="196.4" y="93.8">1</text>
<text x="196.4" y="91.2">5</text>
<text x="214.1" y="92.5">8</text>
<text x="374.2" y="91.2">6</text>
<text x="21.3" y="97.6">15 blue_2</text>
<text x="21.3" y="100.1">16 blue_1</text>
<text x="373.7" y="98.8">13</text>
<text x="21.3" y="102.7">17</text>
<text x="21.3" y="105.2">18</text>
<text x="21.3" y="107.7">19</text>
<text x="388.4" y="105.9" transform="rotate(-90 388.4 105.9)">8</text>
<text x="21.3" y="110.3">20</text>
<text x="343.7" y="147.1">1</text>
<text x="343.7" y="149.6">2</text>
<text x="369.9" y="149.6">23</text>
<text x="369.9" y="147.1">24</text>
<text x="343.7" y="152.2">3</text>
<text x="343.7" y="154.7">4</text>
<text x="369.9" y="154.7">21</text>
<text x="369.9" y="152.2">22</text>
<text x="343.7" y="157.3">5</text>
<text x="343.7" y="159.8">6</text>
<text x="369.9" y="159.8">19</text>
<text x="369.9" y="157.3">20</text>
<text x="343.7" y="162.3">7</text>
<text x="343.7" y="164.9">8</text>
<text x="343.7" y="167.4">9</text>
<text x="369.9" y="167.4">16</text>
<text x="369.9" y="164.9">17</text>
<text x="369.9" y="162.3">18</text>
<text x="343.2" y="170">10</text>
<text x="343.2" y="172.5">11</text>
<text x="369.9" y="172.5">14</text>
<text x="369.9" y="170">15</text>
<text x="343.2" y="175">12</text>
<text x="369.9" y="175">13</text>
</g>
<text font-size="1.8" fill="#008400" x="344.7" y="51.6">Y1</text>
</svg>
